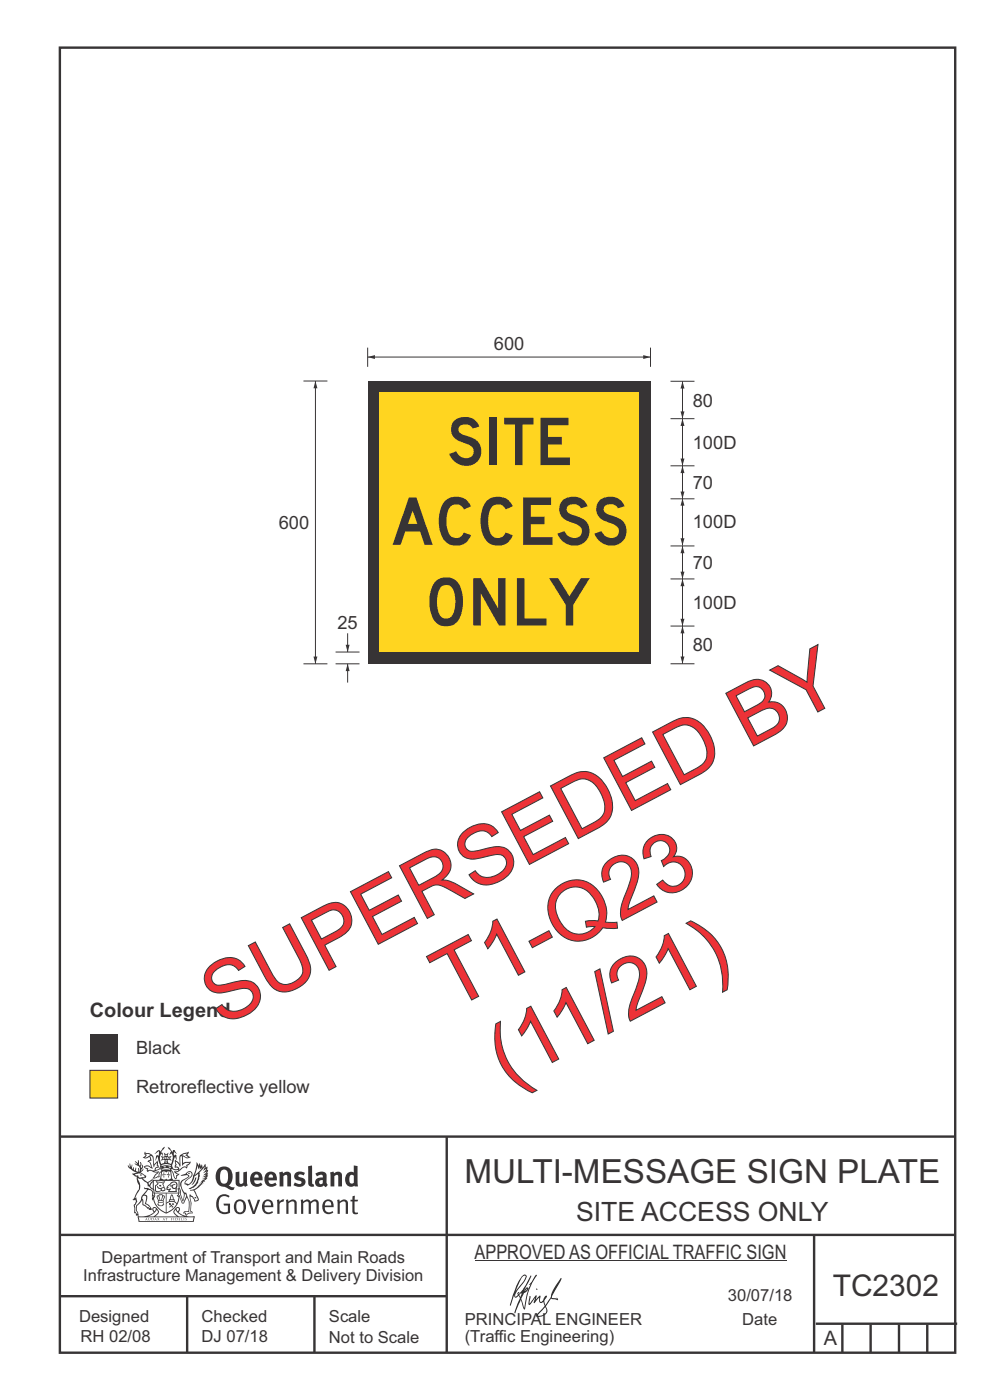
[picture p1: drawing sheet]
<svg xmlns="http://www.w3.org/2000/svg" width="210mm" height="297mm" viewBox="0 0 210 297" stroke-linecap="round" stroke-linejoin="round" font-family="sans-serif">
<path d="M12.7 10.1h189.9v276.9h-189.9zM12.7 262h190M12.7 275h82M39.7 275v12M66.7 275v12M172.7 262v25M178.7 281v6M184.7 281v6M190.7 281v6M196.7 281v6" fill="none" stroke="#373435" stroke-width=".51"/>
<path d="M19.1 219.4h5.9v5.9h-5.9z" fill-rule="evenodd" fill="#373435"/>
<path d="M19.1 227.1h5.9v5.9h-5.9z" fill-rule="evenodd" fill="#ffd520" stroke="#373435" stroke-width=".21"/>
<path d="M12.8 241.1h189.9M94.8 241.2v45.8M173 280.8h30" fill="none" stroke="#373435" stroke-width=".51"/>
<g fill="#373435">
<path d="M47 248.3a2.55 2.55 0 0 0 .1 2.7l.3 .1a.81 .81 0 0 0 .9-.9l.1-.6a1.04 1.04 0 0 0-1.1-1.4zM46.4 247.9a1.82 1.82 0 0 1 2-.2 1.82 1.82 0 0 1 .9 1.9 2.29 2.29 0 0 1-.8 1.9l.7 .4h.6l-.2 .5a2.87 2.87 0 0 1-2-.6 2.12 2.12 0 0 1-1.7-3.1z" fill-rule="evenodd"/>
<path d="M50 248.7l.8-.1v1.9a.46 .46 0 0 0 .2 .7 .46 .46 0 0 0 .6-.3v-2.2l.8-.1v2.3l.2 .6-.6 .3-.2-.3a1.02 1.02 0 0 1-1.2 .3 1.02 1.02 0 0 1-.6-1.1z" fill-rule="evenodd"/>
<path d="M54.1 249.3l-.2 .5h1a.49 .49 0 0 0-.2-.5 .49 .49 0 0 0-.6 0zM53.4 249a1.34 1.34 0 0 1 1.7-.3 1.34 1.34 0 0 1 .6 1.5v.2h-1.8a.77 .77 0 0 0 .6 .8 .77 .77 0 0 0 .9-.3l.3 .5a1.59 1.59 0 0 1-2.1 .1 1.59 1.59 0 0 1-.5-2z" fill-rule="evenodd"/>
<path d="M57.1 249.3l-.1 .5h.9a.49 .49 0 0 0-.2-.5 .49 .49 0 0 0-.6 0zM56.5 249a1.34 1.34 0 0 1 1.6-.3 1.34 1.34 0 0 1 .6 1.5v.2h-1.7a.77 .77 0 0 0 .5 .8 .77 .77 0 0 0 .9-.3l.3 .5a1.59 1.59 0 0 1-2.1 .1 1.59 1.59 0 0 1-.4-2z" fill-rule="evenodd"/>
<path d="M59.2 248.8l.7-.2 .1 .3a.95 .95 0 0 1 1.1-.3 .95 .95 0 0 1 .6 .9v2.2h-.8v-2.3a.46 .46 0 0 0-.8 .1v2.2h-.8z" fill-rule="evenodd"/>
<path d="M62.6 248.9a1.75 1.75 0 0 1 2.1-.1l-.3 .6-.5-.2a.43 .43 0 0 0-.6 .3l.4 .3a1.04 1.04 0 0 1 1.1 1.1 1.04 1.04 0 0 1-1.3 .9l-1.2-.3 .2-.6 1.1 .3 .4-.3a.88 .88 0 0 0-1.1-.5l-.3-.3-.2-.3z" fill-rule="evenodd"/>
<path d="M65.3 247.5l.9-.2v3.8l.3 .1 .2 .5a.88 .88 0 0 1-1-.1 .88 .88 0 0 1-.3-.9z" fill-rule="evenodd"/>
<path d="M67.9 250.5a.43 .43 0 0 0-.1 .6 .43 .43 0 0 0 .7-.1v-.6zM66.9 249a1.7 1.7 0 0 1 2.3 .1l.1 1.9 .3 .4-.5 .5-.4-.4a1.03 1.03 0 0 1-1.7-.1 1.03 1.03 0 0 1 .8-1.5l.7-.1v-.4a.8 .8 0 0 0-1.3 .2z" fill-rule="evenodd"/>
<path d="M70 248.8l.7-.2 .1 .3a.95 .95 0 0 1 1.1-.3 .95 .95 0 0 1 .6 .9v2.2h-.7l-.1-2.3a.46 .46 0 0 0-.8 .1v2.2h-.8z" fill-rule="evenodd"/>
<path d="M74.4 249.3a1.48 1.48 0 0 0 0 1.8h.4l.3-.2v-1.5l-.3-.1zM75 247.3l.8 .1 .2 4.3h-.8v-.2a1.26 1.26 0 0 1-1.5 .1 1.26 1.26 0 0 1-.5-1.4 1.29 1.29 0 0 1 .5-1.3 1.29 1.29 0 0 1 1.4-.1z" fill-rule="evenodd"/>
<path d="M46.5 253.8a1.72 1.72 0 0 1 2.2 0l-.2 .3a1.24 1.24 0 0 0-1.5-.2 1.24 1.24 0 0 0-.6 1.3 1.49 1.49 0 0 0 1.3 2l.6-.2v-1.2h-.8l-.1-.4h1.4v1.9a1.93 1.93 0 0 1-2.3-.1 1.93 1.93 0 0 1-.6-2.2l.2-.7z" fill-rule="evenodd"/>
<path d="M50.4 255a1.65 1.65 0 0 0 .3 2.2 .99 .99 0 0 0 .9-1.5 .78 .78 0 0 0-.3-.7 .78 .78 0 0 0-.9 0zM50.1 254.7a1.33 1.33 0 0 1 1.5 0 1.33 1.33 0 0 1 .6 1.4 1.31 1.31 0 0 1-1.3 1.5 1.31 1.31 0 0 1-1.3-1.6l.1-.5z" fill-rule="evenodd"/>
<path d="M52.5 254.6l.5-.1 .9 2.5 .8-2.5h.5l-1.1 3.1h-.5z" fill-rule="evenodd"/>
<path d="M56.3 255.1l-.2 .7h1.4a.7 .7 0 0 0-.3-.9 .7 .7 0 0 0-.9 .2zM55.9 254.9a1.22 1.22 0 0 1 1.6-.3 1.22 1.22 0 0 1 .5 1.5h-1.9a.93 .93 0 0 0 .5 1.1 .93 .93 0 0 0 1.1-.3l.2 .3a1.43 1.43 0 0 1-1.8 .2 1.43 1.43 0 0 1-.5-1.7z" fill-rule="evenodd"/>
<path d="M58.7 254.6l.5-.1 .1 .5 .4-.4 .6-.1-.2 .5a.66 .66 0 0 0-.8 .7v1.8h-.5z" fill-rule="evenodd"/>
<path d="M60.6 254.6l.5-.1 .1 .4a.94 .94 0 0 1 1-.4 .94 .94 0 0 1 .7 .8v2.2h-.4l-.1-2.5a.81 .81 0 0 0-1.2 .3v2.2h-.5z" fill-rule="evenodd"/>
<path d="M63.8 254.6l.4-.1 .1 .4 .4-.3a.78 .78 0 0 1 1.2 .4 .9 .9 0 0 1 1-.5 .9 .9 0 0 1 .7 .8v2.2h-.5v-2.4a.67 .67 0 0 0-1.1 .2v2.2h-.5v-2.3l-.4-.3-.8 .4v2.2h-.4z" fill-rule="evenodd"/>
<path d="M69.1 255.1l-.2 .7h1.4a.7 .7 0 0 0-.3-.9 .7 .7 0 0 0-.9 .2zM68.7 254.9a1.22 1.22 0 0 1 1.6-.3 1.22 1.22 0 0 1 .5 1.5h-1.9a.93 .93 0 0 0 .5 1.1 .93 .93 0 0 0 1.1-.3l.2 .3a1.44 1.44 0 0 1-1.8 .2 1.44 1.44 0 0 1-.5-1.7z" fill-rule="evenodd"/>
<path d="M71.5 254.6l.5-.1 .1 .4a.94 .94 0 0 1 1-.4 .94 .94 0 0 1 .7 .8v2.2h-.5l-.1-2.5a.81 .81 0 0 0-1.1 .3v2.2h-.5z" fill-rule="evenodd"/>
<path d="M74.8 253.8l.5-.1-.1 .8h.8l-.2 .4h-.6v2.2l.2 .1h.5l.1 .3a.75 .75 0 0 1-1.3-.5v-2.1h-.3v-.4h.3z" fill-rule="evenodd"/>
<path d="M30.8 244.8l1.1 .2-.9 .6h-.3l.5-.6zM31.8 245.3h.3a2.44 2.44 0 0 1 .4 1.9l.1 .5 .7-1-.1 .5 .2 .4a.57 .57 0 0 0-.6 .7l-.9-.1-.5 .2 .1-.5-.8-.3 .7-.1 .9 .5 .1-.1-.5-1.3-.3-.2 .5-.1zM30.8 244.3l-.2 .5 .3 .3-.6 .4a1.04 1.04 0 0 0 1.4-.1l.2 .7-.4 .1-.2 .4a.94 .94 0 0 1 .8 1l-.2-.1a1.16 1.16 0 0 0-1.4 0l.2 .4 .5 .1v.6l.2 .1 .1-.2a.94 .94 0 0 1 1.1 .2h.9l-1.2 1.3a1.13 1.13 0 0 0 1.1-.3h.5l-.1-.4 .5-.8a.83 .83 0 0 0-.6 1.1l-.3-.1-.7 .4 1.1-1.4-.5 .1-.6-.1 1.3-.5-.1-.1-.9 .3 .1-.3 .1-.1h.4l.1-.3-.2-.4v-.5l-.2-.4-.7 1v-.8a1.42 1.42 0 0 0-1.6-1.8z" fill-rule="evenodd"/>
<path d="M38.6 245.1l.4-.3 .7-.1-.5 .4 .8 .4-.4 .1zM38.3 245.3h.3v2a1.68 1.68 0 0 1 1.6-.6l-.8 .5 .1 .4a1.1 1.1 0 0 0-1.5 .6v-.4l-.3-.2-.4-.1 .2-.4-.2-.7a1.42 1.42 0 0 1 .8 1.2l.2-.2zM37.2 246v1.1l-.1 .2v.5l.5-.1 .2 .2a.96 .96 0 0 1-1.1-.1l-.2 .2a1.06 1.06 0 0 0 1.3 .2v.1a.72 .72 0 0 1-.9 .2l.3 .4 .5 .3-.4 .1v.7l-.3-.4-.4-1-.4-.4 .5 .8a1.54 1.54 0 0 0 .6 1.2l.2-.2a.58 .58 0 0 1 .5-.8l.1-.2h-.3l-.5-.3 1-.4a.93 .93 0 0 1 1.1-.6l.1 .2 .2-.1 .1-.5a.99 .99 0 0 0 .7-.9l-1.4 .2-.3 .2v-1.5l.8 .5 .9-.3-.3-.1-.5-.4 .4-.7-.7 .3a1.46 1.46 0 0 0-1.3 2v.4l-.2-.4z" fill-rule="evenodd"/>
<path d="M35.7 248.8l.2 .1-.1 .3 .3 .1h-.3l-.1 .5v-.5l-.3-.1h.3z" fill-rule="evenodd"/>
<path d="M34.7 248.8l.2 .1-.1 .3h.3l-.3 .1v.5l-.1-.5h-.3l.3-.1z" fill-rule="evenodd"/>
<path d="M34.4 248.6a.57 .57 0 0 1 .9 .2 .57 .57 0 0 1 .8-.2l.2 1.4-.1 .1a.57 .57 0 0 1-.9-.1 .69 .69 0 0 1-1.1 0zM34.2 247.9l-.2 2.2-.2 .3h2.9l-.2-.3-.2-2.2h-.2v.3l-.8-.1-.9 .1v-.3z" fill-rule="evenodd"/>
<path d="M34.3 252.3a.3 .3 0 0 0 .6 0 .3 .3 0 0 0-.6 0zM33.3 250.8l.4 .3-.4 .4a.79 .79 0 0 0 .1 1.2l.7-.2-.1-.3a.55 .55 0 0 1-.7-.5l.2-.1 .1 .3 .4 .2 .7-.2-.3-.7 .4-.4-.8 .1zM33 250.6l1.2 .2 .8-.3-.4 .7 .5 1.1a.56 .56 0 0 1-.8 .4h-.2a.73 .73 0 0 1-1 .2 .73 .73 0 0 1-.2-1v-.4l.5-.4z" fill-rule="evenodd"/>
<path d="M35.7 251.7l.6-.5a.58 .58 0 0 1 1-.1 .58 .58 0 0 1-.4 .9l-.3-.3a.43 .43 0 0 1 .6-.3v-.1a.57 .57 0 0 0-.8 .2l-.2-.1-.2 .2 .4 .1a.55 .55 0 0 0 .9 .5v.5h-1.3l.3-.4-.1-.2-.6 .2 .2-.3-.2-.1zM35.5 251.6l-.1 .3a.39 .39 0 0 0 .1 .6l.4-.1-.2 .5h1.8v-.8a.86 .86 0 0 0-.1-1.3 .86 .86 0 0 0-1.3 .4z" fill-rule="evenodd"/>
<path d="M36 254.6h.9v.3l-.9-.1zM36.4 253.6l.3 .9h-.5zM36.4 253.4l-.3 .4-.1 .7h-.2v.4l-.6 .4 .1 .1a1.48 1.48 0 0 1 2.2 .1l.1-.1-.5-.5v-.4h-.2l-.1-.7z" fill-rule="evenodd"/>
<path d="M35.9 255.2l.3 .1 .1 .4 .3-.3-.1-.2a.38 .38 0 0 1 .4 .5l-.2-.2-.2 .3 .3 .2-.3 .3-.2-.4-.3 .3-.1-.1 .3-.3-.1-.2-.1 .1z" fill-rule="evenodd"/>
<path d="M34.6 253.9l.2-.1v.2l-.3 .7h-.2zM33.7 255.1h.8l.1 .2a.55 .55 0 0 1-.9 .4l.1-.2h-.2zM33.4 253.8l.2 .1 .3 .8h-.2zM33.6 254.8h.8l.2 .2h-.8zM33.8 253.6h.6l-.2 1.1h-.2zM33.4 253.6l-.2 .4 .4 1.1a.48 .48 0 0 0-.1 .5 .48 .48 0 0 0 .4 .3h.6a.49 .49 0 0 0 .2-.8l.3-1.1-.2-.4a1.42 1.42 0 0 0-1.4 0z" fill-rule="evenodd"/>
<path d="M33.7 251.4h.5v.3h-.3z" fill-rule="evenodd"/>
<path d="M41.4 249.9l.3-.2-.3 .9-.5 .7h-.3l.5-.6z" fill-rule="evenodd"/>
<path d="M39.7 248.9l.4-.2 .5 .1a.88 .88 0 0 1-.6 1.2 1.22 1.22 0 0 0-.8 1.3l.4 .1a.72 .72 0 0 0 1-.3l.5-.9 .1-.6 .8-.6v.3a2.85 2.85 0 0 1-2 2.8l.1 .1a2.13 2.13 0 0 0 1.9-1.4v-.3a2.01 2.01 0 0 0 .3-1.8l1.1-1.2-.4 .9 .7-.4-.7 .9 .9-.4-.9 .9 .8-.2-.9 .6 .8-.2-.9 .5h.8l-.8 .2 .3 .2-.5 .1 .2 .3h-.3l.1 .3-.3-.1 .1 .3h-.2a2.16 2.16 0 0 1-1.9 1v.2h.5a.76 .76 0 0 1 .7 .7l.5 1.2-.6 .2a1.45 1.45 0 0 0-1.2-1.3l.2 1.8v1.9l.3 .2a1.07 1.07 0 0 0-1.2 .4v-.3l-.5-.1a.87 .87 0 0 1 1.1-.1l.1-.8a4.4 4.4 0 0 0-.6-3l-.1-.4h-.2a2.16 2.16 0 0 1-.8-2.1l.3-.4 1.3-.8a.55 .55 0 0 0-.5-.7zM37.9 252.3a.76 .76 0 0 1 .3 1l.6 1.6 .4-1.6 .1 .1a.61 .61 0 0 1 0 .9l-.3 .8-.3 .1-.6-1.7-.3 .2a1.18 1.18 0 0 0 .1-1.4zM41.9 247.3l.2 .8 .2-.5 .1 .6 .3-.5a1.9 1.9 0 0 1-1.1 1.4l-.3 .3zM38.3 249.4l1.4-.1 .1 .1v.3l-.4 .3a1.26 1.26 0 0 0-1 1.9l.2 .7a1.84 1.84 0 0 1 .2 2l-.5-1.3a.96 .96 0 0 0-.4-1.2l-.3 .2a.78 .78 0 0 1-.1 1.3l.1 .2h.5l.3 1.1a.38 .38 0 0 0 .2 .4 .38 .38 0 0 0 .5 0l.5-1.3a2.94 2.94 0 0 1 .4 2.6v.4h-.8l-.3 .3v.2h.4l.1 .4 .2 .1a1.02 1.02 0 0 1 1.3-.5l-.1-.4-.3-.2 .1-1.7-.2-1.4 .1 .1a1.14 1.14 0 0 1 .7 .9 .63 .63 0 0 0 .9-.1 .63 .63 0 0 0-.2-.9l-.7-1.3 1-.6 .2-.3h.2v-.3h.3l-.1-.2h.4l-.2-.4 .5-.1-.2-.2 .6-.4 .1-.1h-.3l.5-.6-.3 .1 .2-.5-.3 .1 .3-.5v-.3l-.3 .1 .2-.6v-.2l-.4 .3-.1-.9-.6 .9-.1-.8-.2 .5-.3-.8-.1 .6-.5-.8-.2 1.4-.6 1.9a1.81 1.81 0 0 1-.9 1.5l-.7-.2a1.75 1.75 0 0 1 1.2-1.3 .75 .75 0 0 0 .1-1.2 .75 .75 0 0 0-1.2 .4z" fill-rule="evenodd"/>
<path d="M41.2 254h.3l.2 .2h-.4z" fill-rule="evenodd"/>
<path d="M29.4 258.3h11.7l-.2 .8h-11.3zM31.4 258.1l.5-.2a2.48 2.48 0 0 0 1.3-1.3l.3 .6-.5 .6-.5 .3zM32.6 256.4l.3-.1 .1 .1-.2 .6zM37.2 256.6a2.65 2.65 0 0 0 1.9 1.5h-1.1l-.5-.3-.5-.6zM37.5 256.4l.1-.1 .3 .1-.2 .6zM29.2 258l.2 1.2h11.7l.2-1.1-.2-.1a4.1 4.1 0 0 1-3.2-.8l.2-.4-.1-.6a1.06 1.06 0 0 0-1.2 .9l.2 .5 .6 .5h-4.7l.2-.2a.84 .84 0 0 0 .6-.7 .84 .84 0 0 0-.4-.8l-.3-.3-.5 .1-.1 .6 .2 .4a4.2 4.2 0 0 1-3.4 .8z" fill-rule="evenodd"/>
<path d="M31 258.5l.1 .3h-.2zM31 258.4l-.2 .5 .3-.1 .2 .1z" fill-rule="evenodd"/>
<path d="M31.4 258.4h.2v.5a.25 .25 0 0 0 .3-.2 .25 .25 0 0 0-.1-.3h.1a.29 .29 0 0 1 0 .4 .29 .29 0 0 1-.4 0 .29 .29 0 0 1 0-.4z" fill-rule="evenodd"/>
<path d="M32.2 258.4h.1a.22 .22 0 0 1 .3 .2 .22 .22 0 0 1-.4 .2zM32.1 258.4v.5a.33 .33 0 0 0 .5 0 .33 .33 0 0 0-.1-.5 .33 .33 0 0 0-.4 0z" fill-rule="evenodd"/>
<path d="M33 258.5l.1 .3h-.2zM33 258.4l-.3 .5 .4-.1 .2 .1z" fill-rule="evenodd"/>
<path d="M33.3 258.4h.2l.1 .2 .2-.2-.2 .2 .2 .3-.2-.2-.1 .2h-.2l.3-.2z" fill-rule="evenodd"/>
<path d="M34.7 258.5l.1 .3h-.2zM34.7 258.4l-.2 .5 .3-.1 .2 .1z" fill-rule="evenodd"/>
<path d="M35.1 258.4h.4h-.2l.1 .5h-.2v-.5z" fill-rule="evenodd"/>
<path d="M36.3 258.4h.3h-.2v.2h.2l-.2 .1 .1 .2h-.2z" fill-rule="evenodd"/>
<path d="M36.8 258.4h.2v.5h-.2z" fill-rule="evenodd"/>
<path d="M37.3 258.4a.22 .22 0 0 1 .3 .2 .22 .22 0 0 1-.3 .2zM37.2 258.4v.5a.33 .33 0 0 0 .4 0 .33 .33 0 0 0 0-.5 .33 .33 0 0 0-.4 0z" fill-rule="evenodd"/>
<path d="M37.9 258.4h.3h-.2v.2h.2l-.2 .1 .1 .2h.1h-.3z" fill-rule="evenodd"/>
<path d="M38.4 258.4h.2v.4l.1 .1h-.3z" fill-rule="evenodd"/>
<path d="M38.9 258.4h.2v.5h-.2z" fill-rule="evenodd"/>
<path d="M39.4 258.4h.2l-.2 .1 .2 .3-.1 .1h-.2v-.1h.2z" fill-rule="evenodd"/>
<path d="M34.3 247.3a1.51 1.51 0 0 1 2 .1 2.67 2.67 0 0 0-2.1 0zM35.7 247.5l.5 .1 .1 .3-.5-.2zM34.6 247.5l.5-.1 .1 .2-.4 .1zM34.1 247.7l.2 .1-.2 .1zM35 246.7l.3-.1 .2 .1zM34.9 245.5h.3v.4h-.2zM35 244.9l.3 .2 .2-.2-.1 .4h-.3zM35.1 246.1h.3l.1 .4-.2-.1-.3 .1zM35.4 245.5h.2l-.1 .4h-.2zM34.5 245.5l.2 .1 .1 .3-.3 .1 .1-.3zM35.8 245.6l.2-.1-.1 .2 .1 .3-.3-.1zM32.8 244.8l.9-.5v.9l-.2-.1-.4 .1-.2 1.1 .5-.9 .2 .8a1.84 1.84 0 0 1 .2 1.7l.4 .2a2.48 2.48 0 0 1 2.2 0l.3-.3-.2-.6 .7-1.8 .4 .7-.3-1.1h-.1l-.3 .2v-.9l.6 .5-.5-.8-.3 .1-.1 .4-.6-.9-.4-.3 .1 .4 .6 .6-.4 .8 .4-.4a2.06 2.06 0 0 1 0 2.3l-.6-.2-.2-.7 .2-.1 .7 .3-.3-.6 .3-.5-.6 .2-.3-.1 .3-.8-.5 .4-.6-.4 .3 .8-.2 .1-.7-.2 .3 .5-.3 .6 .7-.3 .2 .1-.2 .7-.6 .2a2.02 2.02 0 0 1 .1-2.3l.2 .6v-.7l-.3-.1 .8-1.2-.5 .3-.5 .8-.1-.3a.8 .8 0 0 0-.9 .5z" fill-rule="evenodd"/>
<path d="M29.3 249.9l.2 .2a.61 .61 0 0 1 .9 .4l.2 .2a.8 .8 0 0 1 .7 1l.3 .1 .6 .5a1 1 0 0 1 .5 1.1l-.1 .6v-.4h-.1a.96 .96 0 0 0-.8-1.4l-.3-.1h-.6l-.1-.2-.2 .1 .2 .3h.5l-1.1 1.4-.2 .9-.4 .6a1.33 1.33 0 0 0-.5 1.8l.1 .5a1.26 1.26 0 0 1-.4-1.4l-.1-.4a1.56 1.56 0 0 0 .3-1.7l-.2 .2 .2-.5a3.2 3.2 0 0 0 .6-3zM30.4 253.7h.4a2.06 2.06 0 0 1 0 1.7l.7 .4 .4 .5-.6-.1-.9-.7v-.9a.51 .51 0 0 1 0-.9zM28.6 249.1a1.52 1.52 0 0 1 2.2 .6l-1.1 .2-.2-.1-.2-.5-.4 .1zM27.5 246.8l.1 .9-.4-.4h-.1a3.1 3.1 0 0 0 2 1.6h-1l.5 .7 .4 .1 .1 1a1.84 1.84 0 0 1-.2 2.5l-.4 .9-.4 .4 .2 .1 .5-.1v.4l-.1 .5-.3 .2v1.8l.2-.1 .3 .6h.2l.4-.1-.2-.4a1.3 1.3 0 0 1 0-1.7l.8-1.1 .2 1.1 .5 .3 .5 .5 .2-.1 .2 .3h.5a1.85 1.85 0 0 0-1.3-1.4l.2-.3a1.39 1.39 0 0 0 0-1.4l-.5-.1 .5-.6a.66 .66 0 0 1 .8-.4 .66 .66 0 0 1 .4 .9l-.1 .4h.2v.1l-.2 .3 .2 .5 .1-.2a2.24 2.24 0 0 0 .1-2.2 .73 .73 0 0 1-.7-.7 .73 .73 0 0 1 .6-.8v-.2a.94 .94 0 0 0-.8 .8 .48 .48 0 0 1-.1-.5 .48 .48 0 0 1 .4-.3l.6-.2a.51 .51 0 0 0-.8 .1l-.5 .3-1.1-.8 .7-.1 .1-.5-1.1-.6 .4-.5 .1-.4-.5 .5v-.2a.69 .69 0 0 0 .3-1.1l-.1 .5-.2 .2 .1-1-.3-.3 .1 .6-.1 .2-.4-1.2v.7l-.7-.4 .5 .7-.6-.3 .3 .3a1 1 0 0 1 .8 1.5l-.2-.8-.1 .8-.5-.2v-.7l-.2 .6-.2-.1-.1-.6-.1 .5-.2-.3 .1-.7-.3 .5z" fill-rule="evenodd"/>
<path d="M29.6 249.3l.3-.2 .2 .3z" fill-rule="evenodd"/>
<path d="M32.4 250.3h5.7v2.1l-.2-.1v-1.8h-5.3v2.5h5.3v-.7l.1 .2-.1 1.1v-.4h-2.6v4a4.1 4.1 0 0 0 2.7-3.5l.1-.2a4 4 0 0 1-2.9 4 4.2 4.2 0 0 1-2.8-4.7l.1 1.2 .1-.1a3.8 3.8 0 0 0 2.6 3.3v-4h-2.6l-.2-.8z" fill-rule="evenodd"/>
<circle cx="40.1" cy="248.9" r=".17"/>
</g>
<path d="M100.7 267.5h66.1" fill="none" stroke="#373435" stroke-width=".21"/>
<g fill="#252726">
<path d="M111.7 273.5l.1-.1-.5 .6zM110.5 274.3l.2 .2-.3 .7-.3-.4zM110.9 270.8l.6-.1a9.3 9.3 0 0 1-2 3.2l-.2 .2 1.1-2.5zM110.7 270.8a14.7 14.7 0 0 0-2.2 5l-.4 1.1 .2 .1 .8-2.3a.42 .42 0 0 0 .2 .6 .42 .42 0 0 0 .6-.3l.1-.1 .3 .5-1.1 3.2h.1l1.2-2.8 .6 1.8 .2 .3 .1-.5a13.5 13.5 0 0 1 2.1-6.2l.4-.6-.1-.2-1.6 2.2 .4-.1a14.9 14.9 0 0 0-1.4 5l-.3-1.1a1.39 1.39 0 0 1 .1-1.8l.1-.3a.92 .92 0 0 0 .8-1.1 .75 .75 0 0 0-.7 .7l-.1 .1 1.6-3.3-.1-.1-.4 .7a10.5 10.5 0 0 1-2.2 3.3l.2-.4a.32 .32 0 0 0-.4 .1 .32 .32 0 0 0 .1 .4l-.6 .4a3.2 3.2 0 0 1 1.2-2.2l.5-.6a2.49 2.49 0 0 0 .7-1.7l-.4-.2z" fill-rule="evenodd"/>
<path d="M115.7 277.3a1.15 1.15 0 0 1 0 1.3 1.15 1.15 0 0 1-1.1 .6h-.6zM112.3 275l-.2 1.6 .2 .3 1.2-1.5-.3 1.1 1.2-1.2a.94 .94 0 0 0 .4 1.2l.5-.3 .3 .9-1.2 1.3a.98 .98 0 0 0-.6 1 1.9 1.9 0 0 0 2.3-1.3v-.3a1.02 1.02 0 0 1 .2-1.4l.6-.9 1.5 .3-.3-.5v.2l-1-.1v-.3l1.9-3.5 .1-.3-.1-.2-1.8 2.8a6.6 6.6 0 0 1-1.5 3l-.1-.3a1.01 1.01 0 0 1 .3-1.3l.1-.3-.2-.1-.4 .4-.2 .5-.5 .4-.2-.3 .1-.9-.1-.1-.9 .9 .2-.9-.1-.1-1.4 1.8 .3-1.4-.1-.2z" fill-rule="evenodd"/>
<path d="M113.8 273.4l.2 .2-.2 .1z" fill-rule="evenodd"/>
</g>
<path d="M78 75.8h60" fill="none" stroke="#373435" stroke-width=".21"/>
<g fill="#373435">
<path d="M136.4 75.3l1.6 .5-1.6 .4z"/>
<path d="M78 75.8l1.5-.5v.9z"/>
<path d="M78 80.8h60v60h-60z" fill-rule="evenodd"/>
</g>
<path d="M80.5 83.3h55v55h-55z" fill-rule="evenodd" fill="#ffd520"/>
<path d="M78 73.8v4M138 73.8v4M144.8 132.8v8" fill="none" stroke="#373435" stroke-width=".21"/>
<g fill="#373435">
<path d="M144.4 139.3h.8l-.4 1.5z"/>
<path d="M144.8 132.8l.4 1.6h-.8z"/>
</g>
<path d="M144.8 122.8v10" fill="none" stroke="#373435" stroke-width=".21"/>
<g fill="#373435">
<path d="M144.4 131.3h.8l-.4 1.5z"/>
<path d="M144.8 122.8l.4 1.6h-.8z"/>
</g>
<path d="M144.8 115.8v7M142.2 132.8h5.1M142.2 140.8h5.1" fill="none" stroke="#373435" stroke-width=".21"/>
<g fill="#373435">
<path d="M144.4 121.3h.8l-.4 1.5z"/>
<path d="M144.8 115.8l.4 1.6h-.8z"/>
</g>
<path d="M144.8 80.9v7.9M142.2 122.8h5.1" fill="none" stroke="#373435" stroke-width=".21"/>
<g fill="#373435">
<path d="M144.4 87.3h.8l-.4 1.5z"/>
<path d="M144.8 80.9l.4 1.5h-.8z"/>
</g>
<path d="M142.2 88.8h5.1M142.2 80.9h5.1M144.8 88.8v10" fill="none" stroke="#373435" stroke-width=".21"/>
<g fill="#373435">
<path d="M144.4 97.3h.8l-.4 1.5z"/>
<path d="M144.8 88.8l.4 1.6h-.8z"/>
</g>
<path d="M144.8 98.8v7M142.2 115.8h5.1" fill="none" stroke="#373435" stroke-width=".21"/>
<g fill="#373435">
<path d="M144.4 104.3h.8l-.4 1.5z"/>
<path d="M144.8 98.8l.4 1.6h-.8z"/>
</g>
<path d="M142.2 98.8h5.1M142.2 105.8h5.1M144.8 105.7v10" fill="none" stroke="#373435" stroke-width=".21"/>
<g fill="#373435">
<path d="M144.4 114.2h.8l-.4 1.5z"/>
<path d="M144.8 105.7l.4 1.6h-.8z"/>
</g>
<path d="M73.7 134.4v3.9" fill="none" stroke="#373435" stroke-width=".21"/>
<path d="M73.3 136.8h.9l-.5 1.5z" fill="#373435"/>
<path d="M73.7 140.8v4" fill="none" stroke="#373435" stroke-width=".21"/>
<path d="M73.7 140.8l.5 1.6h-.9z" fill="#373435"/>
<path d="M66.9 80.8v60M71.2 138.3h5.1" fill="none" stroke="#373435" stroke-width=".21"/>
<g fill="#373435">
<path d="M66.5 139.3h.8l-.4 1.5z"/>
<path d="M66.9 80.8l.4 1.6h-.8z"/>
</g>
<path d="M64.4 80.8h5.1M64.4 140.8h5.1M71.2 140.8h5.1" fill="none" stroke="#373435" stroke-width=".21"/>
<g font-size="17.6" fill="#ed3237">
<text x="96" y="214.3" transform="rotate(-28 96 214.3)">T1-Q23</text>
<text x="46.9" y="218" transform="rotate(-28 46.9 218)">SUPERSEDED BY</text>
<text x="107.5" y="230.5" transform="rotate(-28 107.5 230.5)">(11/21)</text>
</g>
<g font-size="13.9" fill="#373435">
<text x="94.8" y="98.7">SITE</text>
<text x="83" y="115.6">ACCESS</text>
<text x="90.1" y="132.7">ONLY</text>
</g>
<text font-size="7.1" fill="#373435" x="98.6" y="251">MULTI-MESSAGE SIGN PLATE</text>
<text font-size="6.3" fill="#373435" x="176.6" y="275">TC2302</text>
<text font-size="5.6" fill="#373435" x="122.2" y="259.1">SITE ACCESS ONLY</text>
<g font-size="4.2" fill="#373435">
<text x="19" y="215.8">Colour Legend</text>
<text x="100.7" y="267.1">APPROVED AS OFFICIAL TRAFFIC SIGN</text>
<text x="174.8" y="285.4">A</text>
</g>
<g font-size="3.9" fill="#373435">
<text x="104.8" y="74.2">600</text>
<text x="147" y="86.3">80</text>
<text x="147" y="95.2">100D</text>
<text x="147" y="103.7">70</text>
<text x="59.1" y="112.2">600</text>
<text x="147" y="112.1">100D</text>
<text x="147" y="120.7">70</text>
<text x="147" y="129.2">100D</text>
<text x="71.6" y="133.4">25</text>
<text x="147" y="138.2">80</text>
<text x="28.9" y="223.7">Black</text>
<text x="28.9" y="231.9">Retroreflective yellow</text>
</g>
<g font-size="3.5" fill="#373435">
<text x="21.6" y="267.9">Department of Transport and Main Roads</text>
<text x="17.7" y="271.8">Infrastructure Management &amp; Delivery Division</text>
<text x="16.8" y="280.5">Designed</text>
<text x="42.8" y="280.5">Checked</text>
<text x="69.8" y="280.5">Scale</text>
<text x="98.6" y="281.2">PRINCIPAL ENGINEER</text>
<text x="154.4" y="276">30/07/18</text>
<text x="157.5" y="281">Date</text>
<text x="17.1" y="284.7">RH 02/08</text>
<text x="42.7" y="284.7">DJ 07/18</text>
<text x="69.8" y="285">Not to Scale</text>
<text x="98.6" y="284.7">(Traf</text>
<text x="104.9" y="284.7">f</text>
<text x="104.9" y="284.7">ic Engineering)</text>
</g>
</svg>
